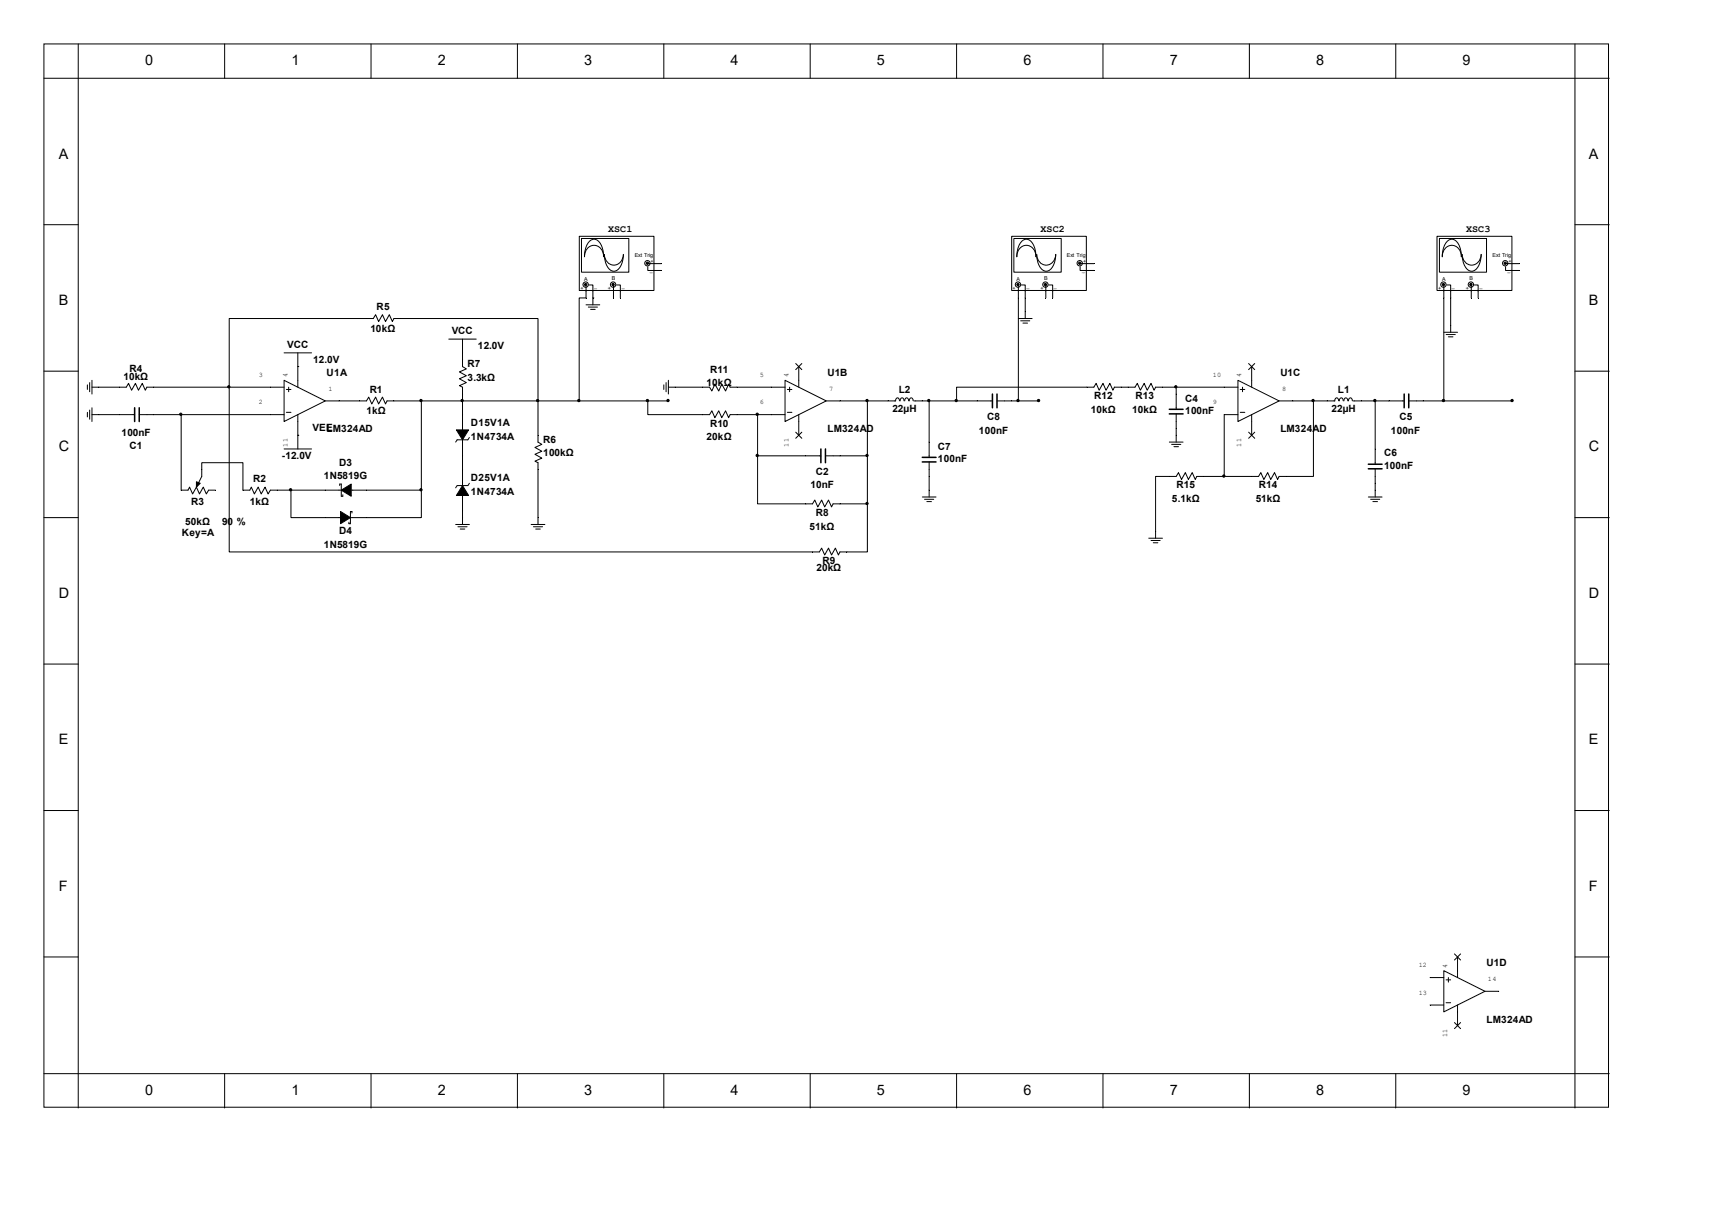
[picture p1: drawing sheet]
<svg xmlns="http://www.w3.org/2000/svg" width="297mm" height="210mm" viewBox="0 0 297 210" stroke-linecap="round" stroke-linejoin="round" font-family="sans-serif">
<g fill="none" stroke="#000" stroke-width=".17">
<path d="M7.6 7.6h271.5v184.4h-271.5zM7.6 13.6h271.6M13.6 7.6v184.6M39 7.6v6M64.4 7.6v6M89.8 7.6v6M115.2 7.6v6M140.6 7.6v6M166 7.6v6M191.4 7.6v6M216.8 7.6v6M242.1 7.6v6"/>
<path d="M273.2 7.6v184.6M7.6 39h6M273.2 39h6M7.6 64.4h6M46.9 67.1h2.4M46.9 71.9h2.4M49.3 66l7.1 3.5-7.1 3.6zM49.3 61.2h4.7M49.3 77.9h4.7M49.7 71.5h.8M49.7 67.5h.8M50.1 67.1v.8"/>
<path d="M51.7 61.2v5.9M51.7 71.9v6M56.4 69.5h2.4M133.8 67.1h2.4M133.8 71.9h2.4M136.2 66l7.1 3.5-7.1 3.6zM136.6 71.5h.8M136.6 67.5h.8M137 67.1v.8M138 75l1.1 1M138 63l1.1 1.1M138.6 63.6v3.5"/>
<path d="M138.6 71.9v3.6M139.1 75l-1.1 1M139.1 63l-1.1 1.1M143.3 69.5h2.4M212.4 67.1h2.4M212.4 71.9h2.4M214.8 66l7.1 3.5-7.1 3.6zM215.2 71.5h.8M215.2 67.5h.8M215.6 67.1v.8M216.6 75l1.1 1M216.6 63l1.1 1.1"/>
<path d="M217.1 63.6v3.5M217.1 71.9v3.6M217.7 75l-1.1 1M217.7 63l-1.1 1.1M221.9 69.5h2.4M273.2 64.4h6M7.6 89.8h6M273.2 89.8h6M7.6 115.2h6M273.2 115.2h6M7.6 140.6h6M273.2 140.6h6"/>
<path d="M7.6 166h6M248.1 169.5h2.4M248.1 174.3h2.4M250.5 168.3l7.1 3.6-7.1 3.6zM250.9 173.9h.8M250.9 169.9h.8M251.3 169.5v.8M252.3 177.3l1.1 1.1M252.3 165.4l1.1 1.1M252.9 166v3.5M252.9 174.3v3.6M253.4 177.3l-1.1 1.1"/>
<path d="M253.4 165.4l-1.1 1.1M257.6 171.9h2.4M273.2 166h6M7.6 186.2h271.6M39 186.2v6M64.4 186.2v6M89.8 186.2v6M115.2 186.2v6M140.6 186.2v6M166 186.2v6M191.4 186.2v6M216.8 186.2v6"/>
<path d="M242.1 186.2v6"/>
</g>
<path d="M100.5 41h13v9.4h-13z" fill="#fff"/>
<path d="M100.5 41h13v9.4h-13z" fill="none" stroke="#000" stroke-width=".17"/>
<path d="M100.9 41.4h8.2v5.8h-8.2z" fill="#fff"/>
<path d="M100.9 41.4h8.2v5.8h-8.2zM102.3 41.8a1.25 1.25 0 0 1 2 .8l.4 1.2v.7a1.68 1.68 0 0 0-1.6-2 1.68 1.68 0 0 0-1.7 2 3.8 3.8 0 0 1 .9-2.7zM104.8 44.1a1.66 1.66 0 0 0 1.7 1.9 1.66 1.66 0 0 0 1.7-1.9 3.1 3.1 0 0 1-1.3 2.9 1.3 1.3 0 0 1-1.7-1l-.3-1.2z" fill="none" stroke="#000" stroke-width=".17"/>
<g fill="#fff" stroke="#000" stroke-width=".17">
<circle cx="106.4" cy="49.4" r=".46"/>
<circle cx="101.6" cy="49.4" r=".46"/>
<circle cx="112.3" cy="45.7" r=".46"/>
</g>
<g fill="none" stroke="#000" stroke-width=".17">
<path d="M63.6 55.2h1.2l.4-.6 .5 1.2 .7-1.2 .5 1.2 .6-1.2 .6 1.2 .2-.6h1.2M101.7 49.7v2M101.7 52.9h2.4M102.1 53.3h1.6M102.2 49.4h.7v3.5M102.5 53.7h.8M106.4 49.4v2.3M107 49.4h.6v2.3M112.4 46.2v.7h2.4M112.5 45.7h2.3M176.7 55.2h2.4M177.1 55.6h1.6"/>
<path d="M177.5 56h.8M177.9 54v1.2M250.5 57.6h2.4M250.9 58h1.6M251.3 58.4h.8M251.7 56.4v1.2M15.2 66.7v.8M15.2 71.5v.8M15.6 66.4v1.5M15.6 71.1v1.6M16 66v2.3M16 70.7v2.4"/>
<path d="M16 71.9h1.1M16 67.1h1.1M20.7 67.1h1.2l.4-.6 .5 1.2 .7-1.2 .5 1.2 .7-1.2 .5 1.2 .3-.6h1.2M20.7 71.9h2.7M24.2 71.9h2.5M62.4 69.5h1.2l.4-.6 .5 1.2 .7-1.2 .5 1.2 .7-1.2 .5 1.2 .2-.6h1.2M80.2 71.9v7.2M81.4 75.9l-.2 .4h-1.9l-.3 .4M93.3 75.5v1.2l.7 .4-1.2 .5 1.2 .7-1.2 .5 1.2 .6-1.2 .6 .5 .2v1.2M115.2 66.7v.8M115.6 66.4v1.5M116 67.1h1.1"/>
<path d="M116 66v2.3M121.9 71.9h1.2l.4-.7 .5 1.2 .7-1.2 .5 1.2 .7-1.2 .5 1.2 .3-.5h1.2M121.9 67.1h1.2l.4 .7 .5-1.2 .7 1.2 .5-1.2 .7 1.2 .5-1.2 .3 .5h1.2M139.8 79.1h2.6M143.2 79.1h2.5M202.9 76.7h2.3M203.3 77.1h1.5M203.7 77.5h.8M204.1 75.5v1.2M31.4 85h1.2l.3-.5 .5 1.2 .7-1.2 .5 1.2 .7-1.2 .5 1.2 .4-.7h1.2M35 81.4v1.2l-.9 1.9M42.1 85h1.2l.3-.5 .5 1.2 .7-1.2 .5 1.2 .7-1.2 .5 1.2 .4-.7h1.2"/>
<path d="M56.4 85h7.2M56.4 89.8h7.2M58.9 84.2v-.3h.3v2.2h.3v-.3M61.1 89v-.3h-.3v2.1h-.3v-.2M79 91h2.4M79.4 91.4h1.6M79.8 91.7h.8M80.2 81.4v7.2M80.2 89.8v1.2M81.4 83.8l-.2 .4h-1.9l-.3 .4M92.1 91h2.4M92.5 91.4h1.6"/>
<path d="M92.9 91.7h.8M93.3 89.8v1.2M139.8 87.4h1.2l.4-.7 .5 1.2 .6-1.2 .6 1.2 .6-1.2 .6 1.2 .2-.5h1.2M141 95.7h1.1l.4-.6 .6 1.1 .6-1.1 .6 1.1 .6-1.1 .6 1.1 .2-.5h1.2M160 86.2h2.4M160.4 86.6h1.6M160.8 87h.8M161.2 85v1.2M199.3 93.3h2.4M199.7 93.7h1.6M200.1 94.1h.8M200.5 92.1v1.2"/>
<path d="M237.4 86.2h2.4M237.8 86.6h1.6M238.2 87h.8M238.6 85v1.2"/>
</g>
<g fill="#000" stroke="#000" stroke-width=".17">
<path d="M79.2 74.6h2.1l-1.1 1.7zM34.1 83.6l.6 .2-.6 .7zM59.1 88.7l1.7 1.1-1.7 1zM59.2 85l1.7-1.1v2.2zM80.2 84.2l1.1 1.7h-2.1z"/>
<circle cx="101.6" cy="49.4" r=".2"/>
<circle cx="106.4" cy="49.4" r=".2"/>
<circle cx="112.3" cy="45.7" r=".2"/>
<circle cx="39.7" cy="67.1" r=".2"/>
<circle cx="73" cy="69.5" r=".2"/>
<circle cx="80.2" cy="69.5" r=".2"/>
<circle cx="93.3" cy="69.5" r=".2"/>
<circle cx="100.4" cy="69.5" r=".2"/>
<circle cx="112.3" cy="69.5" r=".2"/>
<circle cx="115.9" cy="69.5" r=".2"/>
<circle cx="131.4" cy="71.8" r=".2"/>
<circle cx="73" cy="84.9" r=".2"/>
</g>
<path d="M23.4 70.7v2.4M24.2 70.7v2.4M142.4 77.9v2.3M143.2 77.9v2.3" fill="none" stroke="#000" stroke-width=".26"/>
<path d="M175.6 41h12.9v9.4h-12.9z" fill="#fff"/>
<path d="M175.5 41h13v9.4h-13z" fill="none" stroke="#000" stroke-width=".17"/>
<path d="M175.9 41.4h8.2v5.8h-8.2z" fill="#fff"/>
<path d="M175.9 41.4h8.2v5.8h-8.2zM177.3 41.8a1.25 1.25 0 0 1 2.1 .8l.3 1.2v.7a1.68 1.68 0 0 0-1.6-2 1.68 1.68 0 0 0-1.7 2 3.8 3.8 0 0 1 .9-2.7zM179.9 44.1a1.66 1.66 0 0 0 1.6 1.9 1.66 1.66 0 0 0 1.7-1.9 3.1 3.1 0 0 1-1.3 2.9 1.3 1.3 0 0 1-1.7-1l-.3-1.2z" fill="none" stroke="#000" stroke-width=".17"/>
<g fill="#fff" stroke="#000" stroke-width=".17">
<circle cx="181.4" cy="49.4" r=".46"/>
<circle cx="176.6" cy="49.4" r=".46"/>
<circle cx="187.3" cy="45.7" r=".46"/>
</g>
<path d="M176.7 49.7v2M177.2 49.4h.7v2.3M181.4 49.4v2.3M182 49.4h.6v2.3M187.4 46.2v.7h2.4M187.5 45.7h2.3M188.6 67.1h1.2l.4-.6 .5 1.2 .7-1.2 .5 1.2 .6-1.2 .6 1.2 .2-.6h1.2M204.1 68.3v2.7M204.1 71.8v2.5M202.9 82.6h1.2l.4-.6 .5 1.2 .6-1.2 .6 1.2 .6-1.2 .6 1.2 .2-.6h1.2M217.1 82.6h1.2l.4-.6 .6 1.2 .6-1.2 .6 1.2 .6-1.2 .5 1.2 .3-.6h1.2" fill="none" stroke="#000" stroke-width=".17"/>
<g fill="#000" stroke="#000" stroke-width=".17">
<circle cx="176.6" cy="49.4" r=".2"/>
<circle cx="181.4" cy="49.4" r=".2"/>
<circle cx="187.3" cy="45.7" r=".2"/>
<circle cx="131.4" cy="79" r=".2"/>
<circle cx="204" cy="67.1" r=".2"/>
<circle cx="212.3" cy="82.6" r=".2"/>
</g>
<path d="M202.9 71h2.3M202.9 71.8h2.3" fill="none" stroke="#000" stroke-width=".26"/>
<path d="M249.3 41h13v9.4h-13z" fill="#fff"/>
<path d="M249.3 41h13v9.4h-13z" fill="none" stroke="#000" stroke-width=".17"/>
<path d="M249.8 41.4h8.1v5.8h-8.1z" fill="#fff"/>
<path d="M249.7 41.4h8.2v5.8h-8.2zM251.1 41.8a1.25 1.25 0 0 1 2.1 .8l.3 1.2v.7a1.68 1.68 0 0 0-1.6-2 1.68 1.68 0 0 0-1.7 2 3.8 3.8 0 0 1 .9-2.7zM253.7 44.1a3.1 3.1 0 0 0 1.2 2.9 1.3 1.3 0 0 0 1.7-1l.4-1.9a1.66 1.66 0 0 1-1.7 1.9 1.66 1.66 0 0 1-1.6-1.9" fill="none" stroke="#000" stroke-width=".17"/>
<g fill="#fff" stroke="#000" stroke-width=".17">
<circle cx="255.2" cy="49.4" r=".46"/>
<circle cx="250.4" cy="49.4" r=".46"/>
<circle cx="261.1" cy="45.7" r=".46"/>
</g>
<g fill="none" stroke="#000" stroke-width=".17">
<path d="M63.6 55.2h-23.8v40.5h101.2M69.5 55.2h23.8v20.3M77.9 58.8h4.7M80.2 58.8v4.8l.7 .4-1.2 .5 1.2 .7-1.2 .5 1.2 .7-1.2 .5 .5 .2v4.8M101.7 51.7h-1.2v17.8M102.9 51.7h.1M176.7 51.7v17.8M177.9 51.7v2.3M250.5 49.7v19.8M251 49.4h.7v7M255.2 49.4v2.3M255.8 49.4h.6v2.3"/>
<path d="M261.2 46.2v.7h2.4M261.3 45.7h2.3M17.1 67.1h3.6M17.1 71.9h3.6M26.7 67.1h20.2M26.7 71.9h20.2M31.4 71.9v13.1M51.7 63.6h.1M51.7 75.5h.1M58.8 69.5h3.6M68.3 69.5h47.7M73.1 69.5v15.5"/>
<path d="M80.2 79.1v2.3M112.4 69.5v2.4h9.5M117.1 67.1h4.8M127.9 67.1h5.9M127.9 71.9h5.9M131.4 79.1v8.3h8.4M131.4 71.9v7.2M131.4 79.1h8.4M145.7 79.1h4.8M150.5 69.5v17.9M156 69.5v-.3l-.3-.2-.3 .2v.3h-9.7M156.8 69.5v-.3l-.3-.2-.3 .2v.3"/>
<path d="M157.6 69.5v-.3l-.3-.2-.3 .2v.3M158.4 69.5v-.3l-.3-.2-.3 .2v.3M158.5 69.5h13.7M161.2 69.5v9.8M173 69.5h7.2M188.6 67.1h-22.6v2.4M194.5 67.1h2.4l.4-.6 .5 1.2 .7-1.2 .5 1.2 .7-1.2 .5 1.2 .3-.6h11.9M204.1 67.1v1.2M204.1 74.3v1.2M212.4 71.9v10.7M227.9 69.5v13.1h-4.8M232.2 69.5v-.3l-.3-.2-.3 .2v.3h-7.3"/>
<path d="M233 69.5v-.3l-.3-.2-.3 .2v.3M233.8 69.5v-.3l-.3-.2-.3 .2v.3M234.6 69.5v-.3l-.3-.2-.3 .2v.3M234.7 69.5h8.9M238.6 69.5v11M244.4 69.5h18M35 81.4v-1.2h7.1v4.8M48.1 85h8.3M50.5 85v4.8h5.9M63.6 85h9.5M73.1 85v4.8h-9.5M80.2 88.6v1.2"/>
<path d="M93.3 81.4v8.4M145.7 87.4h4.8M150.5 87.4v8.3h-3.6M161.2 80.1v4.9M202.9 82.6h-2.4v9.5M208.8 82.6h8.3M238.6 81.3v3.7"/>
</g>
<g fill="#000" stroke="#000" stroke-width=".17">
<circle cx="250.4" cy="49.4" r=".2"/>
<circle cx="255.2" cy="49.4" r=".2"/>
<circle cx="261.1" cy="45.7" r=".2"/>
<circle cx="31.4" cy="71.8" r=".2"/>
<circle cx="150.4" cy="69.5" r=".2"/>
<circle cx="150.4" cy="79" r=".2"/>
<circle cx="161.1" cy="69.5" r=".2"/>
<circle cx="165.9" cy="69.5" r=".2"/>
<circle cx="176.6" cy="69.5" r=".2"/>
<circle cx="180.2" cy="69.5" r=".2"/>
<circle cx="227.8" cy="69.5" r=".2"/>
<circle cx="238.5" cy="69.5" r=".2"/>
<circle cx="250.4" cy="69.5" r=".2"/>
<circle cx="262.3" cy="69.5" r=".2"/>
<circle cx="50.4" cy="84.9" r=".2"/>
<circle cx="150.4" cy="87.3" r=".2"/>
</g>
<path d="M160 79.3h2.4M172.2 68.3v2.4M173 68.3v2.4M243.6 68.3v2.4M244.4 68.3v2.4M160 80.1h2.4M237.4 80.5h2.4M237.4 81.3h2.4" fill="none" stroke="#000" stroke-width=".26"/>
<g font-size="2.5">
<text x="25.2" y="11.2">0</text>
<text x="50.6" y="11.2">1</text>
<text x="75.9" y="11.2">2</text>
<text x="101.3" y="11.2">3</text>
<text x="126.7" y="11.2">4</text>
<text x="152.1" y="11.2">5</text>
<text x="177.5" y="11.2">6</text>
<text x="202.9" y="11.2">7</text>
<text x="228.3" y="11.2">8</text>
<text x="253.7" y="11.2">9</text>
<text x="10.2" y="27.5">A</text>
<text x="275.6" y="27.5">A</text>
<text x="10.2" y="52.9">B</text>
<text x="275.6" y="52.9">B</text>
<text x="10.2" y="78.3">C</text>
<text x="275.6" y="78.3">C</text>
<text x="10.2" y="103.7">D</text>
<text x="275.6" y="103.7">D</text>
<text x="10.2" y="129.1">E</text>
<text x="275.6" y="129.1">E</text>
<text x="10.2" y="154.5">F</text>
<text x="275.6" y="154.5">F</text>
<text x="25.2" y="189.8">0</text>
<text x="50.6" y="189.8">1</text>
<text x="75.9" y="189.8">2</text>
<text x="101.3" y="189.8">3</text>
<text x="126.7" y="189.8">4</text>
<text x="152.1" y="189.8">5</text>
<text x="177.5" y="189.8">6</text>
<text x="202.9" y="189.8">7</text>
<text x="228.3" y="189.8">8</text>
<text x="253.7" y="189.8">9</text>
</g>
<g font-size="1.7">
<text x="105.5" y="40.3">XSC1</text>
<text x="180.5" y="40.3">XSC2</text>
<text x="254.3" y="40.3">XSC3</text>
<text x="65.3" y="53.8">R5</text>
<text x="64.3" y="57.6">10kΩ</text>
<text x="78.4" y="58">VCC</text>
<text x="21.4" y="66">10kΩ</text>
<text x="22.5" y="64.5">R4</text>
<text x="49.8" y="60.4">VCC</text>
<text x="54.3" y="62.9">12.0V</text>
<text x="56.6" y="65.2">U1A</text>
<text x="81.1" y="63.7">R7</text>
<text x="82.9" y="60.5">12.0V</text>
<text x="123.2" y="64.6">R11</text>
<text x="143.6" y="65.2">U1B</text>
<text x="222.1" y="65.2">U1C</text>
<text x="63.6" y="71.9">1kΩ</text>
<text x="64.1" y="68.1">R1</text>
<text x="81.1" y="66.1">3.3kΩ</text>
<text x="122.6" y="67">10kΩ</text>
<text x="154.8" y="71.4">22µH</text>
<text x="155.9" y="68.2">L2</text>
<text x="189.3" y="71.6">10kΩ</text>
<text x="189.8" y="69.3">R12</text>
<text x="196.4" y="71.6">10kΩ</text>
<text x="197" y="69.3">R13</text>
<text x="205.6" y="69.6">C4</text>
<text x="205.6" y="71.8">100nF</text>
<text x="231" y="71.4">22µH</text>
<text x="232.1" y="68.2">L1</text>
<text x="21.1" y="75.6">100nF</text>
<text x="22.5" y="77.9">C1</text>
<text x="54.2" y="74.7">VEE</text>
<text x="56.6" y="74.9">LM324AD</text>
<text x="81.7" y="73.9">D15V1A</text>
<text x="81.7" y="76.2">1N4734A</text>
<text x="94.2" y="76.8">R6</text>
<text x="122.6" y="76.4">20kΩ</text>
<text x="123.2" y="74">R10</text>
<text x="143.6" y="74.9">LM324AD</text>
<text x="162.7" y="78">C7</text>
<text x="169.8" y="75.2">100nF</text>
<text x="171.3" y="72.8">C8</text>
<text x="222.1" y="74.9">LM324AD</text>
<text x="241.3" y="75.2">100nF</text>
<text x="242.8" y="72.8">C5</text>
<text x="43.9" y="83.7">R2</text>
<text x="48.9" y="79.7">-12.0V</text>
<text x="56.2" y="83.1">1N5819G</text>
<text x="58.8" y="80.7">D3</text>
<text x="81.7" y="83.4">D25V1A</text>
<text x="94.2" y="79.2">100kΩ</text>
<text x="141.5" y="82.3">C2</text>
<text x="162.7" y="80.1">100nF</text>
<text x="240.1" y="79.2">C6</text>
<text x="240.1" y="81.3">100nF</text>
<text x="33.2" y="87.5">R3</text>
<text x="43.3" y="87.5">1kΩ</text>
<text x="81.7" y="85.8">1N4734A</text>
<text x="140.6" y="84.7">10nF</text>
<text x="141.5" y="89.5">R8</text>
<text x="203.3" y="87.1">5.1kΩ</text>
<text x="204.1" y="84.7">R15</text>
<text x="217.8" y="87.1">51kΩ</text>
<text x="218.4" y="84.7">R14</text>
<text x="31.5" y="93">Key=A</text>
<text x="32.1" y="91.1">50kΩ</text>
<text x="38.5" y="91.1">90 %</text>
<text x="56.2" y="95">1N5819G</text>
<text x="58.8" y="92.7">D4</text>
<text x="140.5" y="91.9">51kΩ</text>
<text x="141.6" y="99">20kΩ</text>
<text x="142.7" y="97.8">R9</text>
<text x="257.9" y="167.5">U1D</text>
<text x="257.9" y="177.3">LM324AD</text>
</g>
<g font-size="1.2">
<text x="44.9" y="65.4">3</text>
<text x="49.9" y="65.4" transform="rotate(-90 49.9 65.4)">4</text>
<text x="131.8" y="65.4">5</text>
<text x="136.8" y="65.4" transform="rotate(-90 136.8 65.4)">4</text>
<text x="210.4" y="65.4">10</text>
<text x="215.4" y="65.4" transform="rotate(-90 215.4 65.4)">4</text>
<text x="44.9" y="70.1">2</text>
<text x="57" y="67.7">1</text>
<text x="131.8" y="70.1">6</text>
<text x="143.8" y="67.7">7</text>
<text x="210.4" y="70.1">9</text>
<text x="222.5" y="67.7">8</text>
<text x="49.9" y="77.5" transform="rotate(-90 49.9 77.5)">11</text>
<text x="136.8" y="77.5" transform="rotate(-90 136.8 77.5)">11</text>
<text x="215.4" y="77.5" transform="rotate(-90 215.4 77.5)">11</text>
<text x="246.1" y="167.7">12</text>
<text x="251.1" y="167.8" transform="rotate(-90 251.1 167.8)">4</text>
<text x="246.1" y="172.5">13</text>
<text x="258.1" y="170.1">14</text>
<text x="251.1" y="179.8" transform="rotate(-90 251.1 179.8)">11</text>
</g>
<g font-size=".9">
<text x="110.1" y="44.6">Ext Trig</text>
<text x="112.7" y="47.2">_</text>
<text x="112.9" y="45.6">+</text>
<text x="185.1" y="44.6">Ext Trig</text>
<text x="187.7" y="47.2">_</text>
<text x="187.9" y="45.6">+</text>
<text x="259" y="44.6">Ext Trig</text>
<text x="261.5" y="47.2">_</text>
<text x="261.7" y="45.6">+</text>
<text x="100.7" y="50.2">+</text>
<text x="101.3" y="48.7">A</text>
<text x="103.1" y="49.9">_</text>
<text x="105.5" y="50.2">+</text>
<text x="106.2" y="48.6">B</text>
<text x="107.9" y="49.9">_</text>
<text x="175.7" y="50.2">+</text>
<text x="176.4" y="48.7">A</text>
<text x="178.1" y="49.9">_</text>
<text x="180.5" y="50.2">+</text>
<text x="181.1" y="48.6">B</text>
<text x="182.8" y="49.9">_</text>
<text x="249.5" y="50.2">+</text>
<text x="250.2" y="48.7">A</text>
<text x="251.9" y="49.9">_</text>
<text x="254.3" y="50.2">+</text>
<text x="254.9" y="48.6">B</text>
<text x="256.7" y="49.9">_</text>
</g>
</svg>
